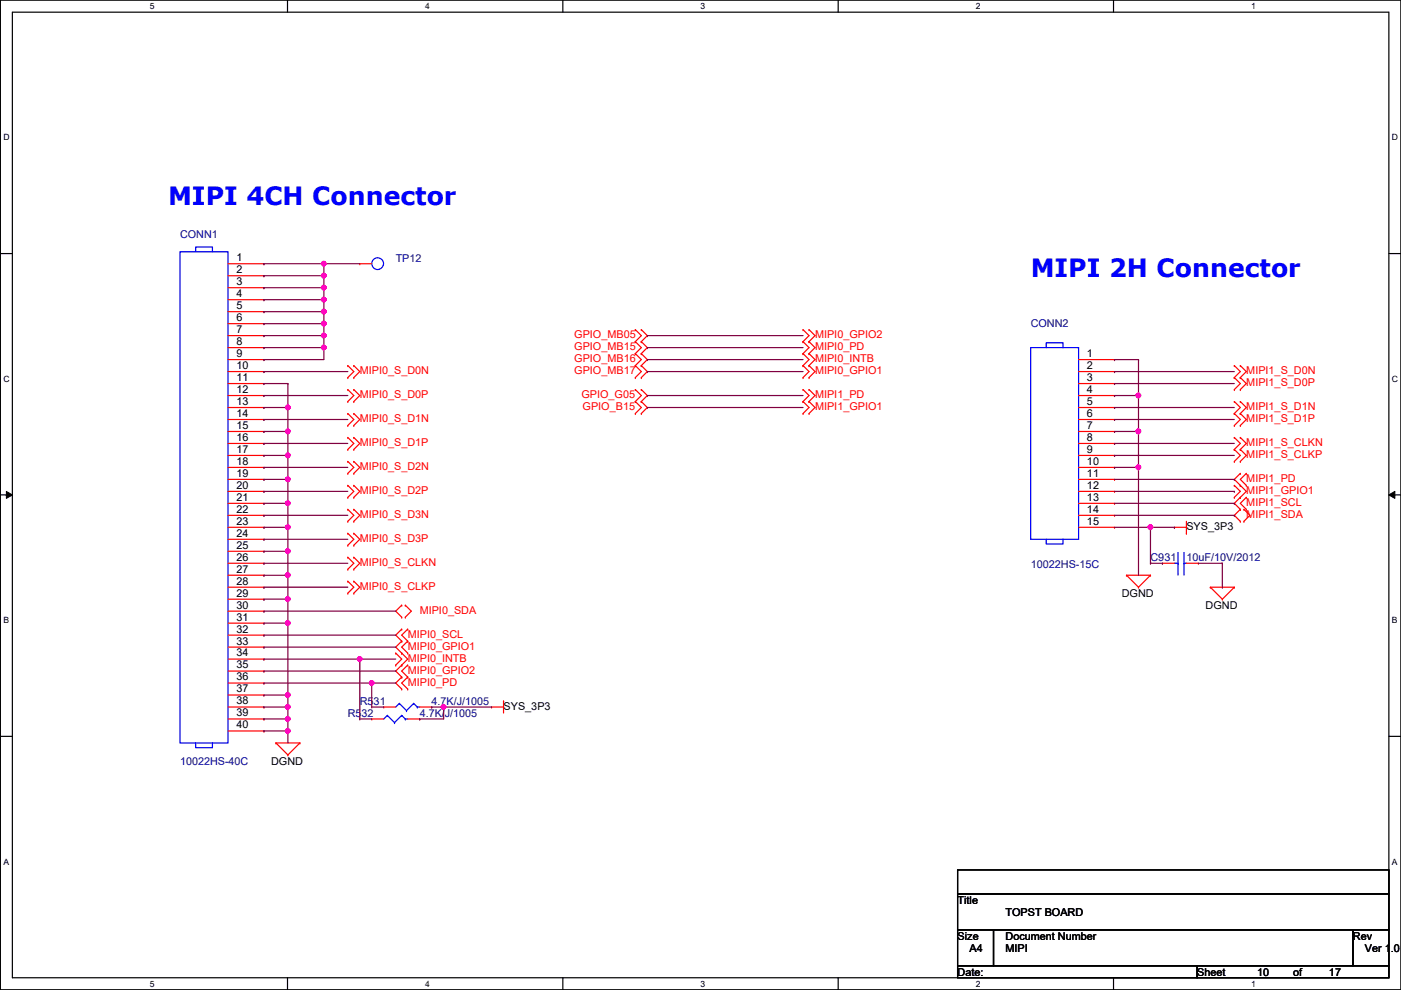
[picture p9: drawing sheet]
<svg xmlns="http://www.w3.org/2000/svg" width="297mm" height="210mm" viewBox="0 0 297 210" stroke-linecap="round" stroke-linejoin="round" font-family="sans-serif">
<path d="M.1 0h296.9v209.8h-296.9zM2.6 2.6h291.9v204.7h-291.9z" fill="none" stroke="#000" stroke-width=".25"/>
<g fill="#fff">
<path d="M31.8 .3h1v2h-1z"/>
<path d="M31.8 207.6h1v1.9h-1z"/>
</g>
<path d="M61 0v2.6M61 207.3v2.5" fill="none" stroke="#000" stroke-width=".25"/>
<g fill="#fff">
<path d="M90.1 .3h1v2h-1z"/>
<path d="M90.1 207.6h1v1.9h-1z"/>
</g>
<path d="M119.3 0v2.6M119.3 207.3v2.5" fill="none" stroke="#000" stroke-width=".25"/>
<g fill="#fff">
<path d="M148.5 .3h1v2h-1z"/>
<path d="M148.5 207.6h1v1.9h-1z"/>
</g>
<path d="M177.7 0v2.6M177.7 207.3v2.5" fill="none" stroke="#000" stroke-width=".25"/>
<g fill="#fff">
<path d="M206.9 .3h1v2h-1z"/>
<path d="M206.9 207.6h1v1.9h-1z"/>
</g>
<path d="M236.1 0v2.6M236.1 207.3v2.5" fill="none" stroke="#000" stroke-width=".25"/>
<g fill="#fff">
<path d="M265.3 .3h.9v2h-.9z"/>
<path d="M265.3 207.6h.9v1.9h-.9z"/>
<path d="M.7 28.2h1.3v1.9h-1.3z"/>
<path d="M295.1 28.2h1.3v1.9h-1.3z"/>
<path d="M.7 79.3h1.3v2h-1.3z"/>
<path d="M295.1 79.3h1.3v2h-1.3z"/>
</g>
<path d="M.1 53.8h2.5M294.5 53.8h2.5" fill="none" stroke="#000" stroke-width=".25"/>
<g fill="#fff">
<path d="M.7 130.5h1.2v2h-1.2z"/>
<path d="M295.1 130.5h1.2v2h-1.2z"/>
</g>
<path d="M.1 104.9h2.5M294.5 104.9h2.5" fill="none" stroke="#000" stroke-width=".25"/>
<path d="M1.4 104.2l1.2 .7-1.2 .8zM294.5 104.9l1.2-.7v1.5z" fill="#000"/>
<path d="M1.4 104.2l1.2 .7-1.2 .8zM294.5 104.9l1.2-.7v1.5z" fill="none" stroke="#000" stroke-width=".21"/>
<g fill="#fff">
<path d="M.7 181.7h1.2v2h-1.2z"/>
<path d="M295.1 181.7h1.2v2h-1.2z"/>
</g>
<path d="M.1 156.1h2.5M294.5 156.1h2.5M203 184.4h91.5v5.1h-91.5zM203 189.5h91.5v7.6h-91.5zM203 197.1h7.6v7.7h-7.6zM210.6 197.1h76.2v7.7h-76.2zM286.8 197.1h7.7v7.7h-7.7zM203 204.8h50.8v2.5h-50.8zM253.8 204.8h40.7v2.5h-40.7z" fill="none" stroke="#000" stroke-width=".25"/>
<g fill="none" stroke="#f00" stroke-width=".25">
<path d="M48.3 55.9h7.7M48.3 58.5h7.7M56 58.5h.1M56 55.9h.1M76.3 55.9h.1M76.3 55.9h2.5M48.3 78.8h7.7M48.3 76.2h7.7M48.3 63.5h7.7M48.3 68.6h7.7M48.3 73.7h7.7M48.3 61h7.7"/>
<path d="M48.3 66.1h7.7M48.3 71.2h7.7M56 63.5h.1M56 68.6h.1M56 73.7h.1M56 78.8h.1M56 61h.1M56 66.1h.1M56 71.2h.1M56 76.2h.1M73.7 77.5h.1M73.7 77.5l1.3 1.3-1.3 1.3"/>
<path d="M75 77.5h.1M75 77.5l1.3 1.3-1.3 1.3M134.7 77.5h.1M134.7 75h.1M134.7 69.9h.1M134.7 72.4h.1M134.7 77.5l1.3 1.3-1.3 1.3M134.7 75l1.3 1.2-1.3 1.3M134.7 69.9l1.3 1.3-1.3 1.2M134.7 72.4l1.3 1.3-1.3 1.3M136 77.5h.1M136 75h.1"/>
<path d="M136 72.4h.1M136 69.9h.1M136 75l1.2 1.2-1.2 1.3M136 77.5l1.2 1.3-1.2 1.3M136 69.9l1.2 1.3-1.2 1.2M136 72.4l1.2 1.3-1.2 1.3M170.3 77.5h.1M170.3 75h.1M170.3 72.4h.1M170.3 69.9h.1M170.3 77.5l1.2 1.3-1.2 1.3M170.3 75l1.2 1.2-1.2 1.3"/>
<path d="M170.3 69.9l1.2 1.3-1.2 1.2M170.3 72.4l1.2 1.3-1.2 1.3M171.5 77.5h.1M171.5 75h.1M171.5 72.4h.1M171.5 69.9h.1M171.5 77.5l1.3 1.3-1.3 1.3M171.5 75l1.3 1.2-1.3 1.3M171.5 69.9l1.3 1.3-1.3 1.2M171.5 72.4l1.3 1.3-1.3 1.3M228.7 78.8h7.6M228.7 76.2h7.6"/>
<path d="M236.3 78.8h.1M236.3 76.2h.1M261.7 77.5h.1M261.7 77.5l1.3 1.3-1.3 1.3M263 77.5h.1M263 77.5l1.2 1.3-1.2 1.3M48.3 83.9h7.7M48.3 88.9h7.7M48.3 94h7.7M48.3 99.1h7.7M48.3 81.3h7.7M48.3 86.4h7.7"/>
<path d="M48.3 91.5h7.7M48.3 96.6h7.7M56 83.9h.1M56 88.9h.1M56 81.3h.1M56 86.4h.1M56 91.5h.1M56 94h.1M56 96.6h.1M56 99.1h.1M73.7 80.1h.1M73.7 85.1h.1"/>
<path d="M73.7 82.6h.1M73.7 90.2h.1M73.7 87.7h.1M73.7 95.3h.1M73.7 92.8h.1M73.7 97.8h.1M73.7 82.6l1.3 1.3-1.3 1.2M73.7 87.7l1.3 1.2-1.3 1.3M73.7 92.8l1.3 1.2-1.3 1.3M73.7 97.8l1.3 1.3-1.3 1.3M75 80.1h.1M75 85.1h.1"/>
<path d="M75 82.6h.1M75 90.2h.1M75 87.7h.1M75 95.3h.1M75 92.8h.1M75 97.8h.1M75 82.6l1.3 1.3-1.3 1.2M75 87.7l1.3 1.2-1.3 1.3M75 92.8l1.3 1.2-1.3 1.3M75 97.8l1.3 1.3-1.3 1.3M134.7 82.6h.1M134.7 85.1h.1"/>
<path d="M134.7 87.7h.1M134.7 80.1h.1M134.7 82.6l1.3 1.3-1.3 1.2M134.7 85.1l1.3 1.3-1.3 1.3M136 85.1h.1M136 82.6h.1M136 87.7h.1M136 80.1h.1M136 82.6l1.2 1.3-1.2 1.2M136 85.1l1.2 1.3-1.2 1.3M170.3 85.1h.1M170.3 82.6h.1"/>
<path d="M170.3 87.7h.1M170.3 80.1h.1M170.3 82.6l1.2 1.3-1.2 1.2M170.3 85.1l1.2 1.3-1.2 1.3M171.5 85.1h.1M171.5 82.6h.1M171.5 87.7h.1M171.5 80.1h.1M171.5 82.6l1.3 1.3-1.3 1.2M171.5 85.1l1.3 1.3-1.3 1.3M228.7 83.9h7.6M228.7 88.9h7.6"/>
<path d="M228.7 94h7.6M228.7 99.1h7.6M228.7 81.3h7.6M228.7 86.4h7.6M228.7 91.5h7.6M228.7 96.6h7.6M236.3 83.9h.1M236.3 88.9h.1M236.3 94h.1M236.3 99.1h.1M236.3 81.3h.1M236.3 86.4h.1"/>
<path d="M236.3 91.5h.1M236.3 96.6h.1M261.7 80.1h.1M261.7 82.6h.1M261.7 85.1h.1M261.7 87.7h.1M261.7 90.2h.1M261.7 92.8h.1M261.7 95.3h.1M261.7 97.8h.1M261.7 80.1l1.3 1.2-1.3 1.3M261.7 85.1l1.3 1.3-1.3 1.3"/>
<path d="M261.7 87.7l1.3 1.2-1.3 1.3M261.7 92.8l1.3 1.2-1.3 1.3M261.7 95.3l1.3 1.3-1.3 1.2M263 80.1h.1M263 82.6h.1M263 85.1h.1M263 87.7h.1M263 90.2h.1M263 92.8h.1M263 95.3h.1M263 97.8h.1M263 80.1l1.2 1.2-1.2 1.3"/>
<path d="M263 85.1l1.2 1.3-1.2 1.3M263 87.7l1.2 1.2-1.2 1.3M263 92.8l1.2 1.2-1.2 1.3M263 95.3l1.2 1.3-1.2 1.2M48.3 111.8h7.7M48.3 104.2h7.7M48.3 109.3h7.7M48.3 101.6h7.7M48.3 106.7h7.7M48.3 119.4h7.7M48.3 114.3h7.7M48.3 116.9h7.7"/>
<path d="M56 101.6h.1M56 104.2h.1M56 106.7h.1M56 109.3h.1M56 111.8h.1M56 114.3h.1M56 116.9h.1M56 119.4h.1M73.7 118.2h.1M73.7 100.4h.1M73.7 105.5h.1M73.7 102.9h.1"/>
<path d="M73.7 110.5h.1M73.7 108h.1M73.7 115.6h.1M73.7 113.1h.1M73.7 118.2l1.3 1.2-1.3 1.3M73.7 102.9l1.3 1.3-1.3 1.3M73.7 108l1.3 1.3-1.3 1.2M73.7 113.1l1.3 1.2-1.3 1.3M75 118.2h.1M75 100.4h.1M75 105.5h.1M75 102.9h.1"/>
<path d="M75 110.5h.1M75 108h.1M75 115.6h.1M75 113.1h.1M75 118.2l1.3 1.2-1.3 1.3M75 102.9l1.3 1.3-1.3 1.3M75 108l1.3 1.3-1.3 1.2M75 113.1l1.3 1.2-1.3 1.3M228.7 111.8h7.6M228.7 104.2h7.6M228.7 109.3h7.6M228.7 101.6h7.6"/>
<path d="M228.7 106.7h7.6M236.3 104.2h.1M236.3 109.3h.1M236.3 101.6h.1M236.3 106.7h.1M236.3 111.8h.1M246.5 119.4h.1M246.5 119.4h2.5M249 111.8h.1M249 111.8h2.5M251.5 113.1h.1M251.5 110.5v2.6"/>
<path d="M251.5 119.4h2.6M254.1 119.4h.1M261.7 102.9h.1M261.7 105.5h.1M261.7 102.9l1.3 1.3-1.3 1.3M263 102.9h.1M263 100.4h.1M263 105.5h.1M263 108h.1M263 110.5h.1M263 100.4l-1.3 1.2 2.5 2.6-2.5 2.5 1.3 1.3M263 108l-1.3 1.3 1.3 1.2"/>
<path d="M263.7 110.5h.1M263.7 108h.1M263.7 108l1.3 1.3-1.3 1.2M264.2 100.4h.1M264.2 102.9h.1M264.2 105.5h.1M264.2 108h.1M264.2 100.4l-1.2 1.2 1.2 1.3M264.2 105.5l-1.2 1.2 1.2 1.3M48.3 124.5h7.7M48.3 122h7.7M48.3 127h7.7"/>
<path d="M48.3 129.6h7.7M48.3 132.1h7.7M48.3 134.7h7.7M48.3 137.2h7.7M48.3 139.7h7.7M56 122h.1M56 124.5h.1M56 127h.1M56 129.6h.1M56 132.1h.1M56 134.7h.1M56 137.2h.1"/>
<path d="M56 139.7h.1M73.7 120.7h.1M73.7 125.8h.1M73.7 123.2h.1M73.7 123.2l1.3 1.3-1.3 1.3M75 120.7h.1M75 125.8h.1M75 123.2h.1M75 123.2l1.3 1.3-1.3 1.3M83.9 138.5h.1M83.9 138.5l1.3 1.2-1.3 1.3M85.2 128.3h.1"/>
<path d="M85.2 130.9h.1M85.2 133.4h.1M85.2 135.9h.1M85.2 138.5h.1M85.2 135.9l-1.3 1.3 2.5 2.5-2.5 2.6 1.3 1.3M85.2 128.3l-1.3 1.3 1.3 1.3M85.2 133.4l-1.3 1.3 1.3 1.2M85.9 128.3h.1M85.9 130.9h.1M85.9 128.3l1.3 1.3-1.3 1.3M86.4 135.9h.1M86.4 133.4h.1"/>
<path d="M86.4 138.5h.1M86.4 133.4l-1.2 1.3 1.2 1.2M86.4 135.9l-1.2 1.3 1.2 1.3M238.8 122h.1M238.8 122h5.1M238.8 122l2.6 2.5M241.4 124.5h.1M243.9 122h.1M243.9 122l-2.5 2.5M256.6 124.5h.1M256.6 124.5h5.1M256.6 124.5l2.6 2.5"/>
<path d="M259.2 127h.1M261.7 124.5h.1M261.7 124.5l-2.5 2.5M48.3 149.9h7.7M48.3 142.3h7.7M48.3 144.8h7.7M48.3 147.4h7.7M48.3 152.4h7.7M48.3 155h7.7M56 142.3h.1M56 144.8h.1M56 147.4h.1"/>
<path d="M56 149.9h.1M56 152.4h.1M56 155h.1M58.5 157.5h.1M58.5 157.5h5.1M58.5 157.5l2.5 2.6M63.6 157.5h.1M63.6 157.5l-2.6 2.6M78.8 152.4h.1M78.8 152.4h2.6M81.4 149.9h.1M81.4 149.9h2.5"/>
<path d="M83.9 141h.1M85.2 141h.1M85.2 143.6h.1M85.2 146.1h.1M85.2 143.6l-1.3 1.2 1.3 1.3M86.4 143.6h.1M86.4 141h.1M86.4 146.1h.1M86.4 141l-1.2 1.3 1.2 1.3M86.4 143.6l-1.2 1.2 1.2 1.3M86.4 152.4h2.6M89 152.4h.1"/>
<path d="M89 149.9h2.5M91.5 149.9h.1M104.2 149.9h.1M104.2 149.9h2.6M106.8 148.6h.1M106.8 148.6v2.6M61 160.1h.1"/>
</g>
<g fill="none" stroke="#00f" stroke-width=".25">
<path d="M38.2 53.4h10.1v104.1h-10.1zM41.5 53.4v-1h3.5v1M218.5 73.7h10.2v40.6h-10.2zM221.8 73.7v-1h3.6v1M221.8 114.3v1.1h3.6v-1.1M249 119.4h.8M249.8 119.4h.1M249.8 117.1v4.6M251 119.4h.1M251 119.4h.5M251 117.1v4.6M249.8 121.7h.1"/>
<path d="M251 121.7h.1M41.5 157.5v1h3.5v-1M82.1 151.7h.1M82.1 151.7l-.7 .7M82.1 151.7l1.5 1.5M83.6 153.2h.1M84.7 149.1h.1M84.7 149.1l-.8 .8M84.7 149.1l1.5 1.6M85.2 151.7h.1M85.2 151.7l-1.6 1.5M85.2 151.7l.7 .7"/>
<path d="M85.9 152.4h.1M85.9 152.4h.5M86.2 150.7h.1M86.4 152.4h.1M87.7 149.1h.1M87.7 149.1l-1.5 1.6M87.7 149.1l.8 .8M88.5 149.9h.1M88.5 149.9h.5M89 149.9h.1"/>
<circle cx="80.1" cy="55.9" r="1.25"/>
</g>
<path d="M236.3 76.2h.1M236.3 76.2h5.1M241.4 76.2h.1M241.4 76.2v7.7M137.2 83.9h.1M137.2 86.4h.1M137.2 83.9h33.1M137.2 86.4h33.1" fill="none" stroke="#800040" stroke-width=".25"/>
<circle cx="241.4" cy="83.8" r=".49" fill="#f0f"/>
<circle cx="241.4" cy="83.8" r=".49" fill="none" stroke="#f0f" stroke-width=".25"/>
<g fill="none" stroke="#800040" stroke-width=".25">
<path d="M236.3 78.8h.1M236.3 78.8h25.4M236.3 81.3h.1M236.3 86.4h.1M236.3 88.9h.1M236.3 94h.1M236.3 96.6h.1M236.3 83.9h.1M236.3 91.5h.1M236.3 81.3h25.4M236.3 86.4h25.4M236.3 88.9h25.4"/>
<path d="M236.3 94h25.4M236.3 96.6h25.4M236.3 83.9h5.1M236.3 91.5h5.1M241.4 83.9h.1M241.4 91.5h.1M241.4 83.9v15.2M236.3 111.8h7.6M243.9 111.8h.1"/>
</g>
<circle cx="241.4" cy="91.5" r=".49" fill="#f0f"/>
<circle cx="241.4" cy="91.5" r=".49" fill="none" stroke="#f0f" stroke-width=".25"/>
<path d="M236.3 99.1h.1M236.3 99.1h5.1M241.4 99.1h.1M241.4 99.1v22.9" fill="none" stroke="#800040" stroke-width=".25"/>
<circle cx="241.4" cy="99.1" r=".49" fill="#f0f"/>
<circle cx="241.4" cy="99.1" r=".49" fill="none" stroke="#f0f" stroke-width=".25"/>
<path d="M56 68.6h.1M56 68.6h12.7M68.7 68.6h.1M68.7 68.6v2.6" fill="none" stroke="#800040" stroke-width=".25"/>
<circle cx="68.6" cy="71.1" r=".49" fill="#f0f"/>
<circle cx="68.6" cy="71.1" r=".49" fill="none" stroke="#f0f" stroke-width=".25"/>
<circle cx="68.6" cy="68.6" r=".49" fill="#f0f"/>
<circle cx="68.6" cy="68.6" r=".49" fill="none" stroke="#f0f" stroke-width=".25"/>
<path d="M56 71.2h.1M56 73.7h.1M56 71.2h12.7M56 73.7h12.7M68.7 71.2h.1M68.7 73.7h.1M68.7 71.2v5" fill="none" stroke="#800040" stroke-width=".25"/>
<circle cx="68.6" cy="73.7" r=".49" fill="#f0f"/>
<circle cx="68.6" cy="73.7" r=".49" fill="none" stroke="#f0f" stroke-width=".25"/>
<g fill="none" stroke="#800040" stroke-width=".25">
<path d="M56 76.2h.1M56 78.8h.1M56 76.2h12.7M56 78.8h17.7M56 83.9h.1M56 88.9h.1M56 94h.1M56 99.1h.1M56 83.9h17.7M56 88.9h17.7M56 94h17.7M56 99.1h17.7"/>
<path d="M56 119.4h.1M56 104.2h.1M56 109.3h.1M56 114.3h.1M56 119.4h17.7M56 104.2h17.7M56 109.3h17.7M56 114.3h17.7M56 124.5h.1M56 129.6h.1M56 134.7h.1M56 137.2h.1"/>
<path d="M56 139.7h.1M56 124.5h17.7M56 129.6h27.9M56 134.7h27.9M56 137.2h27.9M56 139.7h20.3M56 142.3h.1M56 144.8h.1M56 142.3h27.9M56 144.8h22.8"/>
</g>
<circle cx="78.8" cy="144.8" r=".49" fill="#f0f"/>
<circle cx="78.8" cy="144.8" r=".49" fill="none" stroke="#f0f" stroke-width=".25"/>
<g fill="none" stroke="#800040" stroke-width=".25">
<path d="M56 58.5h.1M56 58.5h12.7M56 61h.1M56 63.5h.1M56 66.1h.1M56 61h12.7M56 63.5h12.7M56 66.1h12.7M78.8 144.8h.1M78.8 149.9h.1M78.8 144.8v5.1M78.8 149.9h2.6"/>
<path d="M91.5 149.9h.1M91.5 149.9h2.6"/>
</g>
<circle cx="68.6" cy="66.1" r=".49" fill="#f0f"/>
<circle cx="68.6" cy="66.1" r=".49" fill="none" stroke="#f0f" stroke-width=".25"/>
<path d="M68.7 58.5h.1M68.7 58.5v2.5" fill="none" stroke="#800040" stroke-width=".25"/>
<circle cx="68.6" cy="58.4" r=".49" fill="#f0f"/>
<circle cx="68.6" cy="58.4" r=".49" fill="none" stroke="#f0f" stroke-width=".25"/>
<path d="M68.7 61h.1M68.7 61v2.5" fill="none" stroke="#800040" stroke-width=".25"/>
<circle cx="68.6" cy="63.5" r=".49" fill="#f0f"/>
<circle cx="68.6" cy="63.5" r=".49" fill="none" stroke="#f0f" stroke-width=".25"/>
<circle cx="68.6" cy="61" r=".49" fill="#f0f"/>
<circle cx="68.6" cy="61" r=".49" fill="none" stroke="#f0f" stroke-width=".25"/>
<path d="M56 55.9h.1M56 55.9h12.7M68.7 55.9h.1M68.7 55.9v2.6M68.7 63.5h.1M68.7 66.1h.1M68.7 63.5v5.1M56 147.4h.1M56 147.4h5M61 147.4h.1M61 147.4v2.5" fill="none" stroke="#800040" stroke-width=".25"/>
<circle cx="61" cy="149.9" r=".49" fill="#f0f"/>
<circle cx="61" cy="149.9" r=".49" fill="none" stroke="#f0f" stroke-width=".25"/>
<path d="M56 149.9h.1M56 149.9h5M61 149.9h.1M61 149.9v2.5" fill="none" stroke="#800040" stroke-width=".25"/>
<circle cx="61" cy="152.4" r=".49" fill="#f0f"/>
<circle cx="61" cy="152.4" r=".49" fill="none" stroke="#f0f" stroke-width=".25"/>
<path d="M56 152.4h.1M56 155h.1M56 152.4h5M56 155h5M61 152.4h.1M61 155h.1M61 152.4v5.1" fill="none" stroke="#800040" stroke-width=".25"/>
<circle cx="61" cy="155" r=".49" fill="#f0f"/>
<circle cx="61" cy="155" r=".49" fill="none" stroke="#f0f" stroke-width=".25"/>
<path d="M56 81.3h.1M56 81.3h5M61 81.3h.1M61 81.3v5.1" fill="none" stroke="#800040" stroke-width=".25"/>
<circle cx="61" cy="86.4" r=".49" fill="#f0f"/>
<circle cx="61" cy="86.4" r=".49" fill="none" stroke="#f0f" stroke-width=".25"/>
<path d="M56 86.4h.1M56 91.5h.1M56 86.4h5M56 91.5h5M61 86.4h.1M61 91.5h.1M61 86.4v10.2" fill="none" stroke="#800040" stroke-width=".25"/>
<circle cx="61" cy="91.5" r=".49" fill="#f0f"/>
<circle cx="61" cy="91.5" r=".49" fill="none" stroke="#f0f" stroke-width=".25"/>
<path d="M56 96.6h.1M56 96.6h5M61 96.6h.1M61 96.6v5" fill="none" stroke="#800040" stroke-width=".25"/>
<circle cx="61" cy="101.6" r=".49" fill="#f0f"/>
<circle cx="61" cy="101.6" r=".49" fill="none" stroke="#f0f" stroke-width=".25"/>
<circle cx="61" cy="96.5" r=".49" fill="#f0f"/>
<circle cx="61" cy="96.5" r=".49" fill="none" stroke="#f0f" stroke-width=".25"/>
<path d="M56 101.6h.1M56 106.7h.1M56 101.6h5M56 106.7h5M61 101.6h.1M61 106.7h.1M61 101.6v10.2" fill="none" stroke="#800040" stroke-width=".25"/>
<circle cx="61" cy="111.8" r=".49" fill="#f0f"/>
<circle cx="61" cy="111.8" r=".49" fill="none" stroke="#f0f" stroke-width=".25"/>
<circle cx="61" cy="106.7" r=".49" fill="#f0f"/>
<circle cx="61" cy="106.7" r=".49" fill="none" stroke="#f0f" stroke-width=".25"/>
<path d="M56 111.8h.1M56 111.8h5M61 111.8h.1M61 111.8v5.1" fill="none" stroke="#800040" stroke-width=".25"/>
<circle cx="61" cy="116.9" r=".49" fill="#f0f"/>
<circle cx="61" cy="116.9" r=".49" fill="none" stroke="#f0f" stroke-width=".25"/>
<path d="M56 116.9h.1M56 116.9h5M61 116.9h.1M61 116.9v5.1h-5M56 122h.1" fill="none" stroke="#800040" stroke-width=".25"/>
<circle cx="61" cy="121.9" r=".49" fill="#f0f"/>
<circle cx="61" cy="121.9" r=".49" fill="none" stroke="#f0f" stroke-width=".25"/>
<path d="M61 122h.1M61 122v5" fill="none" stroke="#800040" stroke-width=".25"/>
<circle cx="61" cy="127" r=".49" fill="#f0f"/>
<circle cx="61" cy="127" r=".49" fill="none" stroke="#f0f" stroke-width=".25"/>
<path d="M56 127h.1M56 132.1h.1M56 127h5M56 132.1h5M61 127h.1M61 132.1h.1M61 127v20.4" fill="none" stroke="#800040" stroke-width=".25"/>
<circle cx="61" cy="147.3" r=".49" fill="#f0f"/>
<circle cx="61" cy="147.3" r=".49" fill="none" stroke="#f0f" stroke-width=".25"/>
<circle cx="61" cy="132.1" r=".49" fill="#f0f"/>
<circle cx="61" cy="132.1" r=".49" fill="none" stroke="#f0f" stroke-width=".25"/>
<g fill="none" stroke="#800040" stroke-width=".25">
<path d="M137.2 78.8h.1M137.2 76.2h.1M137.2 78.8h33.1M137.2 76.2h33.1M236.3 101.6h25.4M236.3 104.2h25.4M236.3 106.7h25.4M236.3 109.3h25.4M261.7 101.6h.1M261.7 104.2h.1M261.7 106.7h.1M261.7 109.3h.1"/>
<path d="M76.3 139.7h.1M76.3 139.7v12.7M76.3 139.7h7.6M76.3 152.4h.1M76.3 152.4h2.5M78.8 144.8h.1M78.8 144.8h5.1"/>
</g>
<circle cx="76.3" cy="139.7" r=".49" fill="#f0f"/>
<circle cx="76.3" cy="139.7" r=".49" fill="none" stroke="#f0f" stroke-width=".25"/>
<path d="M89 152.4h.1M94.1 149.9h.1M94.1 149.9v2.5h-5.1M94.1 149.9h10.1" fill="none" stroke="#800040" stroke-width=".25"/>
<circle cx="94" cy="149.9" r=".49" fill="#f0f"/>
<circle cx="94" cy="149.9" r=".49" fill="none" stroke="#f0f" stroke-width=".25"/>
<path d="M68.7 55.9h.1M68.7 55.9h7.6M137.2 71.2h.1M137.2 73.7h.1M137.2 71.2h33.1M137.2 73.7h33.1" fill="none" stroke="#800040" stroke-width=".25"/>
<circle cx="68.6" cy="55.9" r=".49" fill="#f0f"/>
<circle cx="68.6" cy="55.9" r=".49" fill="none" stroke="#f0f" stroke-width=".25"/>
<path d="M243.9 119.4h.1M243.9 119.4h2.6M246.5 119.4h.1M249 111.8h.1M249 111.8h-5.1v7.6" fill="none" stroke="#800040" stroke-width=".25"/>
<circle cx="243.9" cy="111.8" r=".49" fill="#f0f"/>
<circle cx="243.9" cy="111.8" r=".49" fill="none" stroke="#f0f" stroke-width=".25"/>
<path d="M254.1 119.4h5.1M259.2 119.4h.1M259.2 119.4v5.1M259.2 124.5h.1" fill="none" stroke="#800040" stroke-width=".25"/>
<circle cx="241.4" cy="83.8" r=".49" fill="#f0f"/>
<circle cx="241.4" cy="83.8" r=".49" fill="none" stroke="#f0f" stroke-width=".25"/>
<circle cx="241.4" cy="91.5" r=".49" fill="#f0f"/>
<circle cx="241.4" cy="91.5" r=".49" fill="none" stroke="#f0f" stroke-width=".25"/>
<circle cx="241.4" cy="99.1" r=".49" fill="#f0f"/>
<circle cx="241.4" cy="99.1" r=".49" fill="none" stroke="#f0f" stroke-width=".25"/>
<circle cx="68.6" cy="71.1" r=".49" fill="#f0f"/>
<circle cx="68.6" cy="71.1" r=".49" fill="none" stroke="#f0f" stroke-width=".25"/>
<circle cx="68.6" cy="68.6" r=".49" fill="#f0f"/>
<circle cx="68.6" cy="68.6" r=".49" fill="none" stroke="#f0f" stroke-width=".25"/>
<circle cx="68.6" cy="73.7" r=".49" fill="#f0f"/>
<circle cx="68.6" cy="73.7" r=".49" fill="none" stroke="#f0f" stroke-width=".25"/>
<circle cx="78.8" cy="144.8" r=".49" fill="#f0f"/>
<circle cx="78.8" cy="144.8" r=".49" fill="none" stroke="#f0f" stroke-width=".25"/>
<circle cx="68.6" cy="66.1" r=".49" fill="#f0f"/>
<circle cx="68.6" cy="66.1" r=".49" fill="none" stroke="#f0f" stroke-width=".25"/>
<circle cx="68.6" cy="58.4" r=".49" fill="#f0f"/>
<circle cx="68.6" cy="58.4" r=".49" fill="none" stroke="#f0f" stroke-width=".25"/>
<circle cx="68.6" cy="63.5" r=".49" fill="#f0f"/>
<circle cx="68.6" cy="63.5" r=".49" fill="none" stroke="#f0f" stroke-width=".25"/>
<circle cx="68.6" cy="61" r=".49" fill="#f0f"/>
<circle cx="68.6" cy="61" r=".49" fill="none" stroke="#f0f" stroke-width=".25"/>
<circle cx="61" cy="149.9" r=".49" fill="#f0f"/>
<circle cx="61" cy="149.9" r=".49" fill="none" stroke="#f0f" stroke-width=".25"/>
<circle cx="61" cy="152.4" r=".49" fill="#f0f"/>
<circle cx="61" cy="152.4" r=".49" fill="none" stroke="#f0f" stroke-width=".25"/>
<circle cx="61" cy="155" r=".49" fill="#f0f"/>
<circle cx="61" cy="155" r=".49" fill="none" stroke="#f0f" stroke-width=".25"/>
<circle cx="61" cy="86.4" r=".49" fill="#f0f"/>
<circle cx="61" cy="86.4" r=".49" fill="none" stroke="#f0f" stroke-width=".25"/>
<circle cx="61" cy="91.5" r=".49" fill="#f0f"/>
<circle cx="61" cy="91.5" r=".49" fill="none" stroke="#f0f" stroke-width=".25"/>
<circle cx="61" cy="101.6" r=".49" fill="#f0f"/>
<circle cx="61" cy="101.6" r=".49" fill="none" stroke="#f0f" stroke-width=".25"/>
<circle cx="61" cy="96.5" r=".49" fill="#f0f"/>
<circle cx="61" cy="96.5" r=".49" fill="none" stroke="#f0f" stroke-width=".25"/>
<circle cx="61" cy="111.8" r=".49" fill="#f0f"/>
<circle cx="61" cy="111.8" r=".49" fill="none" stroke="#f0f" stroke-width=".25"/>
<circle cx="61" cy="106.7" r=".49" fill="#f0f"/>
<circle cx="61" cy="106.7" r=".49" fill="none" stroke="#f0f" stroke-width=".25"/>
<circle cx="61" cy="116.9" r=".49" fill="#f0f"/>
<circle cx="61" cy="116.9" r=".49" fill="none" stroke="#f0f" stroke-width=".25"/>
<circle cx="61" cy="121.9" r=".49" fill="#f0f"/>
<circle cx="61" cy="121.9" r=".49" fill="none" stroke="#f0f" stroke-width=".25"/>
<circle cx="61" cy="127" r=".49" fill="#f0f"/>
<circle cx="61" cy="127" r=".49" fill="none" stroke="#f0f" stroke-width=".25"/>
<circle cx="61" cy="147.3" r=".49" fill="#f0f"/>
<circle cx="61" cy="147.3" r=".49" fill="none" stroke="#f0f" stroke-width=".25"/>
<circle cx="61" cy="132.1" r=".49" fill="#f0f"/>
<circle cx="61" cy="132.1" r=".49" fill="none" stroke="#f0f" stroke-width=".25"/>
<circle cx="76.3" cy="139.7" r=".49" fill="#f0f"/>
<circle cx="76.3" cy="139.7" r=".49" fill="none" stroke="#f0f" stroke-width=".25"/>
<circle cx="94" cy="149.9" r=".49" fill="#f0f"/>
<circle cx="94" cy="149.9" r=".49" fill="none" stroke="#f0f" stroke-width=".25"/>
<circle cx="68.6" cy="55.9" r=".49" fill="#f0f"/>
<circle cx="68.6" cy="55.9" r=".49" fill="none" stroke="#f0f" stroke-width=".25"/>
<circle cx="243.9" cy="111.8" r=".49" fill="#f0f"/>
<circle cx="243.9" cy="111.8" r=".49" fill="none" stroke="#f0f" stroke-width=".25"/>
<g font-size="5.3" fill="#00f">
<text x="35.6" y="43.5">MIPI 4CH Connector</text>
<text x="218.5" y="58.7">MIPI 2H Connector</text>
</g>
<g font-size="2.3" fill="#000080">
<text x="38.2" y="50.4">CONN1</text>
<text x="83.9" y="55.5">TP12</text>
<text x="218.5" y="69.4">CONN2</text>
<text x="243.9" y="119">C931</text>
<text x="251.5" y="119">10uF/10V/2012</text>
<text x="218.5" y="120.5">10022HS-15C</text>
<text x="76.3" y="149.4">R531</text>
<text x="91.5" y="149.4">4.7K/J/1005</text>
<text x="73.7" y="152">R532</text>
<text x="89" y="152">4.7K/J/1005</text>
<text x="38.2" y="162.1">10022HS-40C</text>
</g>
<g font-size="2.3">
<text x="50.1" y="57.9">2</text>
<text x="50.1" y="55.4">1</text>
<text x="50.1" y="63">4</text>
<text x="50.1" y="60.5">3</text>
<text x="50.1" y="65.5">5</text>
<text x="50.1" y="68.1">6</text>
<text x="50.1" y="70.6">7</text>
<text x="50.1" y="73.2">8</text>
<text x="50.1" y="75.7">9</text>
<text x="230.5" y="75.7">1</text>
<text x="50.1" y="78.2">10</text>
<text x="50.1" y="83.3">12</text>
<text x="50.1" y="80.8">11</text>
<text x="230.5" y="78.2">2</text>
<text x="230.5" y="83.3">4</text>
<text x="230.5" y="80.8">3</text>
<text x="50.1" y="88.4">14</text>
<text x="50.1" y="85.9">13</text>
<text x="230.5" y="88.4">6</text>
<text x="230.5" y="85.9">5</text>
<text x="50.1" y="90.9">15</text>
<text x="50.1" y="93.5">16</text>
<text x="230.5" y="93.5">8</text>
<text x="230.5" y="90.9">7</text>
<text x="50.1" y="96">17</text>
<text x="50.1" y="98.6">18</text>
<text x="50.1" y="101.1">19</text>
<text x="230.5" y="98.6">10</text>
<text x="230.5" y="96">9</text>
<text x="230.5" y="101.1">11</text>
<text x="50.1" y="103.6">20</text>
<text x="50.1" y="106.2">21</text>
<text x="230.5" y="103.6">12</text>
<text x="230.5" y="106.2">13</text>
<text x="50.1" y="108.7">22</text>
<text x="50.1" y="111.3">23</text>
<text x="50.1" y="113.8">24</text>
<text x="230.5" y="108.7">14</text>
<text x="230.5" y="111.3">15</text>
<text x="251.5" y="112.4">SYS_3P3</text>
<text x="50.1" y="116.3">25</text>
<text x="50.1" y="118.9">26</text>
<text x="50.1" y="121.4">27</text>
<text x="50.1" y="124">28</text>
<text x="50.1" y="126.5">29</text>
<text x="50.1" y="129">30</text>
<text x="50.1" y="131.6">31</text>
<text x="237.8" y="126.6">DGND</text>
<text x="255.6" y="129.1">DGND</text>
<text x="50.1" y="134.1">32</text>
<text x="50.1" y="136.7">33</text>
<text x="50.1" y="139.2">34</text>
<text x="50.1" y="141.7">35</text>
<text x="50.1" y="144.3">36</text>
<text x="50.1" y="146.8">37</text>
<text x="50.1" y="149.4">38</text>
<text x="50.1" y="151.9">39</text>
<text x="50.1" y="154.4">40</text>
<text x="106.8" y="150.5">SYS_3P3</text>
<text x="57.5" y="162.1">DGND</text>
<text x="203" y="191.6">Title</text>
<text x="213.2" y="194.1">TOPST BOARD</text>
<text x="203" y="199.2">Size</text>
<text x="205.6" y="201.8">A4</text>
<text x="213.2" y="199.2">Document Number</text>
<text x="213.2" y="201.8">MIPI</text>
<text x="286.8" y="199.2">Rev</text>
<text x="289.4" y="201.8">Ver 1.0</text>
<text x="203" y="206.8">Date:</text>
<text x="253.8" y="206.8">Sheet</text>
<text x="266.5" y="206.8">10</text>
<text x="274.1" y="206.8">of</text>
<text x="281.8" y="206.8">17</text>
</g>
<g font-size="2.3" fill="#f00">
<text x="121.7" y="71.7">GPIO_MB05</text>
<text x="172.8" y="71.7">MIPI0_GPIO2</text>
<text x="121.7" y="76.8">GPIO_MB16</text>
<text x="121.7" y="74.3">GPIO_MB15</text>
<text x="172.8" y="76.8">MIPI0_INTB</text>
<text x="172.8" y="74.3">MIPI0_PD</text>
<text x="76.3" y="79.3">MIPI0_S_D0N</text>
<text x="121.7" y="79.3">GPIO_MB17</text>
<text x="172.8" y="79.3">MIPI0_GPIO1</text>
<text x="264.2" y="79.3">MIPI1_S_D0N</text>
<text x="264.2" y="81.9">MIPI1_S_D0P</text>
<text x="76.3" y="84.4">MIPI0_S_D0P</text>
<text x="76.3" y="89.5">MIPI0_S_D1N</text>
<text x="123.3" y="84.4">GPIO_G05</text>
<text x="123.5" y="87">GPIO_B15</text>
<text x="172.8" y="84.4">MIPI1_PD</text>
<text x="172.8" y="87">MIPI1_GPIO1</text>
<text x="264.2" y="87">MIPI1_S_D1N</text>
<text x="264.2" y="89.5">MIPI1_S_D1P</text>
<text x="76.3" y="94.6">MIPI0_S_D1P</text>
<text x="264.2" y="94.6">MIPI1_S_CLKN</text>
<text x="76.3" y="99.7">MIPI0_S_D2N</text>
<text x="264.2" y="97.1">MIPI1_S_CLKP</text>
<text x="76.3" y="104.7">MIPI0_S_D2P</text>
<text x="264.2" y="102.2">MIPI1_PD</text>
<text x="264.2" y="104.7">MIPI1_GPIO1</text>
<text x="264.2" y="107.3">MIPI1_SCL</text>
<text x="76.3" y="109.8">MIPI0_S_D3N</text>
<text x="264.2" y="109.8">MIPI1_SDA</text>
<text x="76.3" y="120">MIPI0_S_CLKN</text>
<text x="76.3" y="114.9">MIPI0_S_D3P</text>
<text x="76.3" y="125.1">MIPI0_S_CLKP</text>
<text x="89" y="130.1">MIPI0_SDA</text>
<text x="86.4" y="135.2">MIPI0_SCL</text>
<text x="86.4" y="137.8">MIPI0_GPIO1</text>
<text x="86.4" y="140.3">MIPI0_INTB</text>
<text x="86.4" y="142.8">MIPI0_GPIO2</text>
<text x="86.4" y="145.4">MIPI0_PD</text>
</g>
<g font-size="1.8">
<text x="31.8" y="1.9">5</text>
<text x="90.1" y="1.9">4</text>
<text x="148.5" y="1.9">3</text>
<text x="206.9" y="1.9">2</text>
<text x="265.3" y="1.9">1</text>
<text x=".7" y="29.8">D</text>
<text x="295.1" y="29.8">D</text>
<text x=".7" y="80.9">C</text>
<text x="295.1" y="80.9">C</text>
<text x=".7" y="132.1">B</text>
<text x="295.1" y="132.1">B</text>
<text x=".7" y="183.3">A</text>
<text x="295.1" y="183.3">A</text>
<text x="31.8" y="209.2">5</text>
<text x="90.1" y="209.2">4</text>
<text x="148.5" y="209.2">3</text>
<text x="206.9" y="209.2">2</text>
<text x="265.3" y="209.2">1</text>
</g>
</svg>
